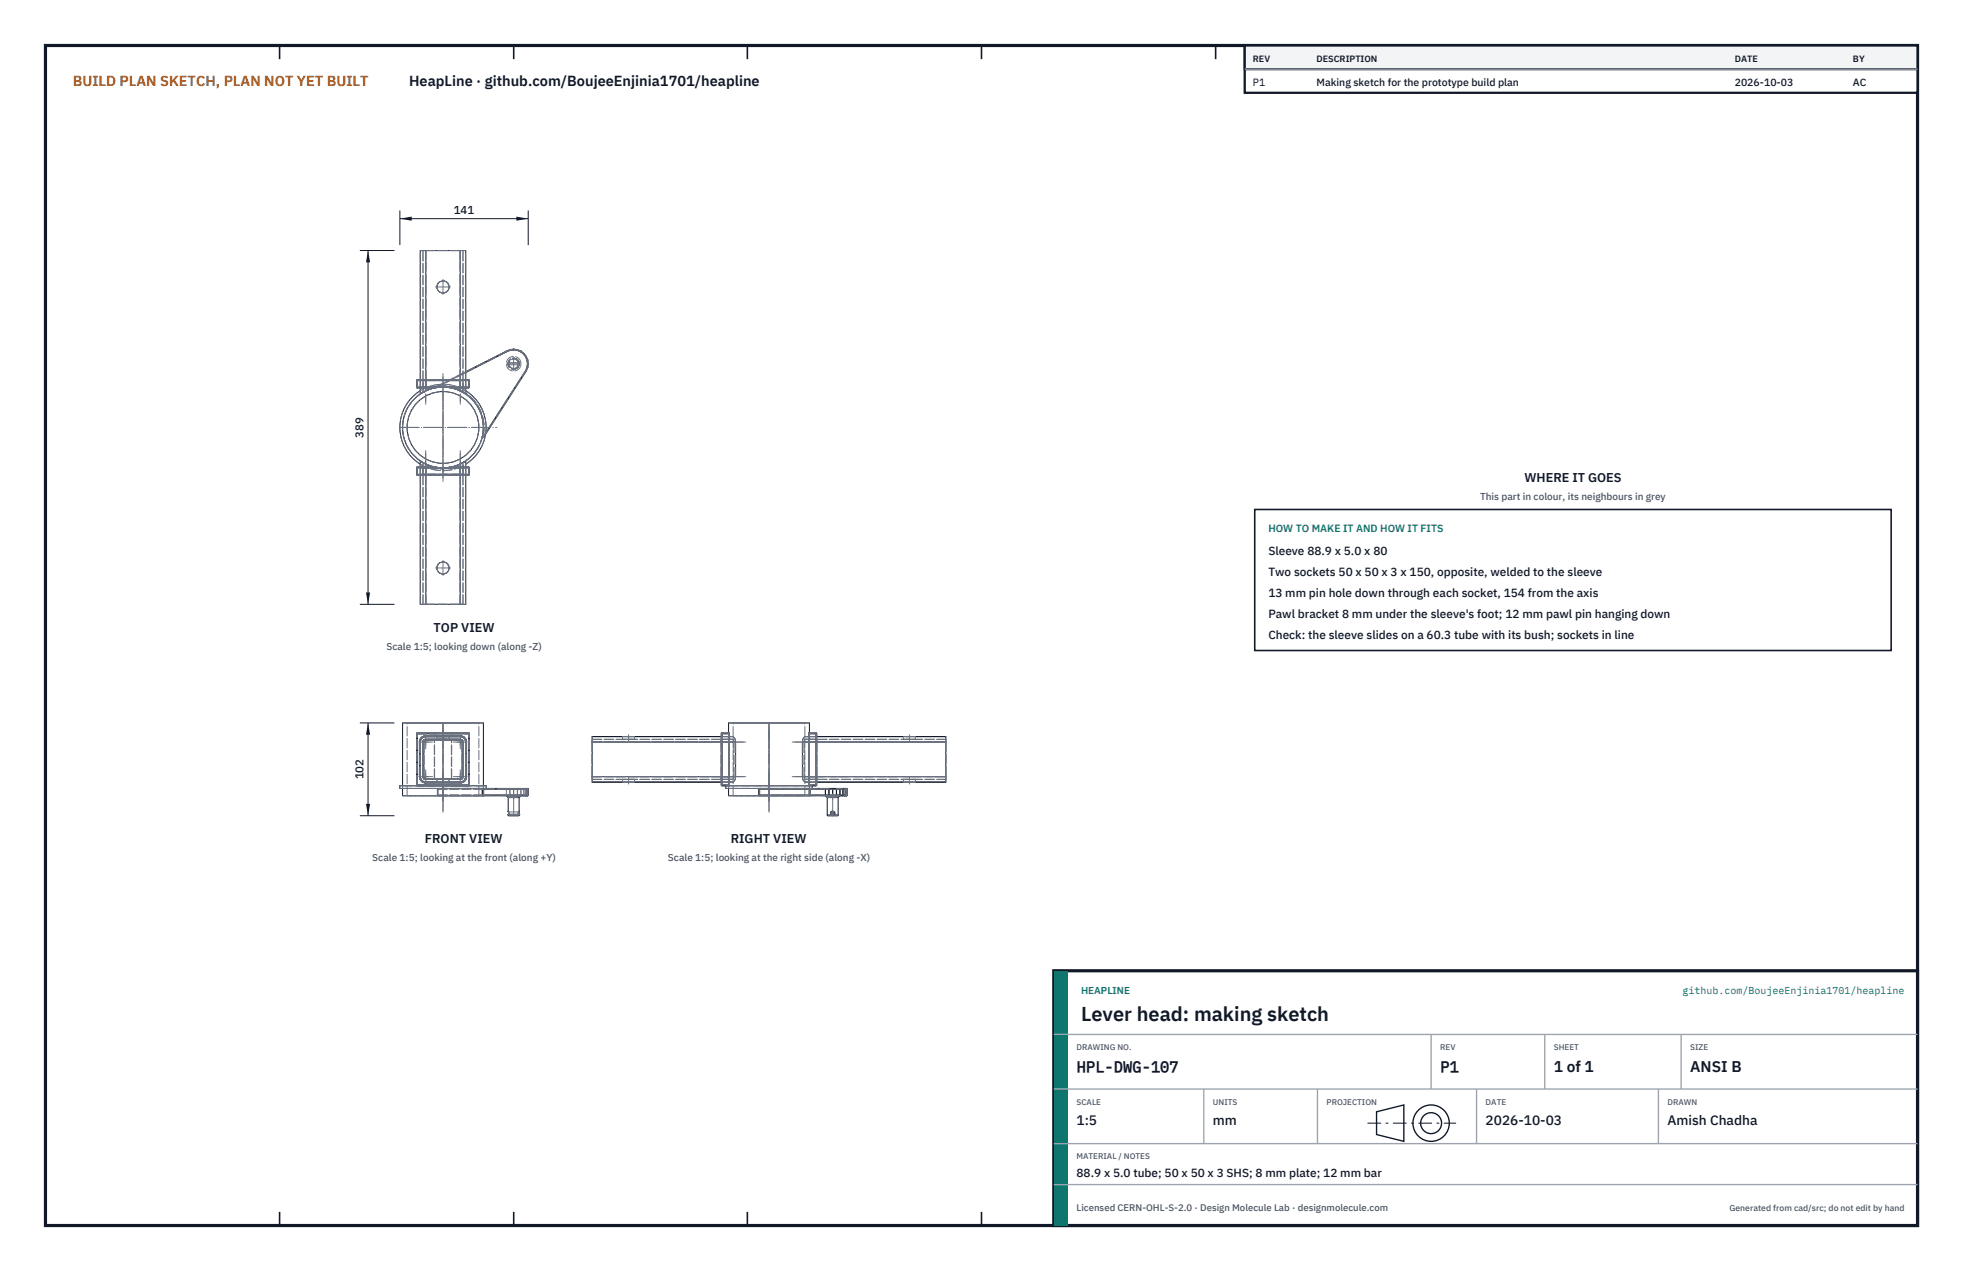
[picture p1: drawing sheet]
<svg xmlns="http://www.w3.org/2000/svg" width="432mm" height="279mm" viewBox="0 0 432 279" stroke-linecap="round" stroke-linejoin="round" font-family="sans-serif">
<path d="M10 10h411.8v259.4h-411.8z" fill="none" stroke="#111827" stroke-width=".7" stroke-linecap="butt"/>
<g fill="none" stroke="#111827" stroke-width=".35">
<path d="M61.5 10v3M113 10v3M164.4 10v3M215.9 10v3M267.4 10v3M318.9 10v3M370.3 10v3M61.5 266.4v3M113 266.4v3M164.4 266.4v3M215.9 266.4v3M267.4 266.4v3"/>
<path d="M318.9 266.4v3M370.3 266.4v3"/>
</g>
<g fill="none" stroke="#111727" stroke-width=".22">
<path d="M93.6 55.1v28.4M101.2 55.1v28.4M111.4 77.2v.1M111.4 77.2l-9 4.5M111.5 77.3l-9.1 4.6M112.1 76.9l.1 .1M112.1 76.9l-.7 .3M112.2 76.9h-.1M112.2 76.9v.1M112.2 77l-.8 .3M113 76.8h.1M113 76.8v.1"/>
<path d="M113 76.8l-.8 .1M113 76.9l-.8 .1M113 76.9l.8 .1M113 76.8l.8 .1M113.8 77l.7 .3M113.8 76.9h.1M113.8 76.9v.1M113.8 76.9l.8 .3M114.5 77.3l.6 .5M114.6 77.2h.1M114.6 77.2l-.1 .1M114.6 77.2l.6 .5"/>
<path d="M115.1 77.8l.5 .6M115.2 77.7h.1M115.2 77.7l-.1 .1M115.3 77.7l-.2 .1M115.3 77.7l.4 .6M115.6 78.4l.3 .8M115.7 78.3l.1 .1M115.7 78.3l-.1 .1M115.8 78.4l.3 .7M115.9 79.2l.1 .8M116 80h.2M116 80l-.1 .7"/>
<path d="M116.1 79.1h.1M116.1 79.1l-.2 .1M116.1 79.1l.1 .8M116.2 79.9v.1M116.2 80l-.1 .8M91.6 85.1l.2 .2M91.6 85.1h.2M91.6 83.7h.2M91.6 83.7v1.4M91.8 83.5l-.2 .2M91.8 85.1v.2M91.8 83.5v.2"/>
<path d="M91.8 83.7v1.4M91.8 85.3h3.8M91.8 83.5h11.3M91.8 85.1h3.8M91.8 83.7h11.3M92.4 85.3v1.3l1.2-.7M92.4 85.9a9.5 9.5 0 0 0 0 16.1M92.4 83.5v-28.4h10v28.4M93.1 86.2h.1M93.3 86.1l-.1 .1M93.4 86.1h-.1M93.4 86.1h.1"/>
<path d="M93.6 86h-.1M93.6 85.9l-.1 .1M93.6 85.3v.6M95.6 85.1l1.8-.2 1.9 .2M95.6 85.1v.2M95.6 85.3h.1M99.3 85.3h.1M99.3 85.1v.2M99.3 85.3h3.8M99.3 85.1h3.8M101.2 85.9l.2 .1M101.2 85.3v.6"/>
<path d="M101.5 86.1h.1M101.7 86.2h.1M102.4 85.3v1.3l-1.2-.7M102.4 85.9a9.5 9.5 0 0 1 0 16.1M103.1 83.5l.1 .2M103.1 83.5v.2M103.1 85.1h.1M103.1 83.7h.1M103.1 85.1v.2M103.1 83.7v1.4M103.2 85.1l-.1 .2M103.2 83.7v1.4"/>
<path d="M115.6 81.5l.1 .1M115.6 81.5h.2M115.6 81.5l-8.7 13.6M115.7 81.6l-8.9 13.9M115.8 81.5l-.1 .1M115.9 80.7l.2 .1M115.9 80.7l-.3 .8M116.1 80.8l-.3 .7M116.1 80.8h.1M91.6 104.3l.2 .2M91.6 104.3h.2M91.6 102.8h.2"/>
<path d="M91.6 102.8v1.5M91.8 102.7l-.2 .1M91.8 104.3v.2M91.8 102.7v.1M91.8 102.8v1.5M91.8 104.5h11.3M91.8 102.7h3.8M91.8 104.3h11.3M91.8 102.8h3.8M92.4 101.3v1.4M92.4 104.5v28.4h10v-28.4M93.5 101.9l.1 .1"/>
<path d="M93.6 102v.7M93.6 104.5v28.4M95.6 102.7h.1M95.6 102.8l1.8 .2 1.9-.2M95.6 102.7v.1M99.3 102.7v.1M99.3 102.7h.1M99.3 102.7h3.8M99.3 102.8h3.8M101.2 102l1.2-.7v1.4M101.2 102v.7M101.2 104.5v28.4"/>
<path d="M101.4 101.9l-.2 .1M101.5 101.9h.1M101.7 101.7v.1M101.8 101.7l-.1 .1M103.1 102.7l.1 .1M103.1 104.3v.2M103.1 104.3h.1M103.1 102.8h.1M103.1 102.7v.1M103.1 102.8v1.5M103.2 104.3l-.1 .2M103.2 102.8v1.5"/>
<path d="M88.6 172.7v-13.8h17.7v13.8M88.6 173.3v1.6h27.4M91.6 172.5l.2 .2v-.2M91.6 172.5h.2M91.6 161.3h.2M91.6 161.3v11.2M91.8 161.1l-.2 .2M91.8 161.1v.2M91.8 161.1h11.3M91.8 161.3v11.2M91.8 172.5h11.3M91.8 161.3h11.3"/>
<path d="M92.3 170.7a1.38 1.38 0 0 0 1.3 1.4M92.3 170.7h.1M92.3 163.1h.1M92.3 163.1v7.6M92.4 170.7a1.2 1.2 0 0 0 1.2 1.2M92.4 163.1v7.6M93 170.7a.6 .6 0 0 0 .6 .6M93 163.1h.2M93 170.7h.2M93 163.1v7.6M93.2 170.7l.1 .3 .3 .1M93.2 163.1v7.6"/>
<path d="M93.6 161.9a1.2 1.2 0 0 0-1.2 1.2M93.6 162.5a.6 .6 0 0 0-.6 .6M93.6 161.7a1.38 1.38 0 0 0-1.3 1.4M93.6 171.9v.2M93.6 161.7v.2M93.6 162.5v.2M93.6 171.1v.2M93.6 162.7l-.3 .1-.1 .3M93.6 161.9h7.6M93.6 171.9h7.6M93.6 162.5h7.6M93.6 171.3h7.6"/>
<path d="M93.6 172.1h7.6M93.6 161.7h7.6M93.6 162.7h7.6M93.6 171.1h7.6M101.2 161.9a1.2 1.2 0 0 1 1.2 1.2M101.2 162.5a.6 .6 0 0 1 .6 .6M101.2 161.7a1.38 1.38 0 0 1 1.4 1.4M101.2 171.9v.2M101.2 161.7v.2M101.2 162.5v.2M101.2 162.7l.3 .1 .2 .3M101.2 171.1v.2"/>
<path d="M101.7 163.1h.1M101.7 170.7h.1M101.7 170.7l-.5 .4M101.7 163.1v7.6M101.8 170.7a.6 .6 0 0 1-.6 .6M101.8 163.1v7.6M102.4 170.7a1.2 1.2 0 0 1-1.2 1.2M102.4 170.7h.2M102.4 163.1h.2M102.4 163.1v7.6M102.6 170.7a1.38 1.38 0 0 1-1.4 1.4M102.6 163.1v7.6"/>
<path d="M103.1 172.5v.2l.1-.2M103.1 161.1l.1 .2M103.1 161.1v.2M103.1 172.5h.1M103.1 161.3h.1M103.1 161.3v11.2M103.2 161.3v11.2M106.1 174.8h.1M106.1 174.8h.3M106.1 173.5h.1M106.1 173.5h.3M106.1 173.5v1.3"/>
<path d="M106.1 174.8l.2 .1 .1-.1M106.1 173.5l.2-.2 .1 .2M106.4 174.8h9.8M106.4 173.5v1.3M106.4 173.5h9.8M106.9 173.3v-.6h-18.9v.6h28M111.4 174.9l.4 .4M111.8 179.2l.1 .1h2.1l.2-.1M111.8 178.3v.1M111.8 178.3v.8M111.8 179.2h2.4M111.8 175.3v3"/>
<path d="M111.8 179.1v.1M111.8 179.1h.1M111.8 178.4v.7M111.8 178.4l.1 .3M111.8 179v.1M111.9 178.7l-.1 .4M114.1 178.8v.2M114.1 178.7h.1M114.1 178.5v.2M114.1 179l.1 .1M114.1 178.5h.1M114.1 179h.1"/>
<path d="M114.2 178.4l-.1 .1M114.2 179v.1M114.2 179.1h.1M114.2 178.4h-.1M114.2 178.4v.7M114.2 178.3v.1M114.2 178.3v.8M114.2 178.3l-.1 .1M114.2 175.1v3.2M114.2 179.1v.1M114.6 174.9l-.4 .4h-2.4M115.6 173.3l.1 .2"/>
<path d="M115.7 174.8l-.1 .1M115.7 174.8h.1M115.7 173.5h.1M115.7 173.5v1.3M115.9 174.9h.1M115.9 173.3l.2 .2M116 173.3l.2 .2M116.1 174.8l-.2 .1M116.1 174.8h.1M116.1 173.5h.1M116.1 173.5v1.3M116.2 174.8l-.2 .1"/>
<path d="M116.2 174.8h.1M116.2 173.5h.1M116.2 173.5v1.3M130.3 163.1h28.4M130.3 170.7h28.4M158.7 172.5l.1 .2M158.7 172.5h.1M158.7 161.3h.1M158.7 161.9h-28.4v10h28.4M158.7 161.3v11.2M158.8 161.1l-.1 .2M158.8 172.5v.2"/>
<path d="M158.8 161.1v.2M158.8 172.7h20.7M158.8 161.1h1.5M158.8 172.5h1.5M158.8 161.3h1.5M158.8 161.3v11.2M159.7 172.7v.6h26.5M160.3 161.1v-2.2h17.7v2.2M160.3 173.3v1.6h25.9M160.3 172.5v.2l.2-.2M160.3 161.1l.2 .2M160.3 161.1v.2"/>
<path d="M160.3 172.5h.2M160.3 161.3h.2M160.3 161.3v11.2M160.5 161.9h.6a1.15 1.15 0 0 1 .7 1.2M160.5 161.3v11.2M160.5 163.1h1.3M160.5 170.7h1.3M161.8 170.7a1.15 1.15 0 0 1-.7 1.2h-.6M161.8 163.1v7.6M166.9 174.8l.2 .1-.1-.1M166.9 174.8h.1M166.9 173.5h.1"/>
<path d="M166.9 173.5l.2-.2-.1 .2M166.9 173.5v1.3M167 174.8h19.4M167 173.5h19.4M167 173.5v1.3M176.5 170.7a1.14 1.14 0 0 0 .7 1.2h.6M176.5 163.1v7.6M176.5 163.1h1.3M176.5 170.7h1.3M177.8 161.9h-.6a1.15 1.15 0 0 0-.7 1.2M177.8 172.5l.2 .2v-.2M177.8 172.5h.2"/>
<path d="M177.8 161.3h.2M177.8 161.3v11.2M178 161.1l-.2 .2M178 161.1v.2M178 161.1h1.5M178 172.5h1.5M178 161.3h1.5M178 161.3v11.2M178.6 172.7v.6M179.5 161.1l.1 .2M179.5 172.5v.2M179.5 161.1v.2"/>
<path d="M179.5 172.5h.1M179.5 161.3h.1M179.5 161.3v11.2M179.6 172.5l-.1 .2M179.6 161.9h28.4v10h-28.4M179.6 161.3v11.2M179.6 163.1h28.4M179.6 170.7h28.4M181.6 174.8v.1v-.1M181.6 174.8h.1M181.6 173.5h.1M181.6 173.5v-.2v.2"/>
<path d="M181.6 173.5v1.3M181.6 174.9l.4 .4M182 179.2l.1 .1h2.1l.2-.1M182 179.2h2.4M182 175.3v3.9M182.3 174.8l.1 .1v-.1M182.3 174.8h.1M182.3 173.5h.1M182.3 173.5l.1-.2v.2M182.3 173.5v1.3M182.4 173.5v1.3M182.7 178.9l.1 .1"/>
<path d="M182.7 178.6v.2M182.9 178.7v.1M183 178.8v.1M183.1 178.5h-.1M183.1 179h.1M183.2 178.5h-.1M183.2 178.3l-.4 .1M183.2 178.5a.24 .24 0 0 0-.3 .2 .24 .24 0 0 0 .3 .3M183.2 178.5a.24 .24 0 0 1 .2 .2 .24 .24 0 0 1-.2 .3M183.2 179h.1M183.2 173.3v1.6zM183.2 178.3a.4 .4 0 0 0-.5 .4 .4 .4 0 0 0 .5 .4"/>
<path d="M183.2 178.3a.4 .4 0 0 1 .4 .4 .4 .4 0 0 1-.4 .4M183.2 179.1h.1M183.2 178.3v.2M183.2 179v.1M183.2 178.5h.1M183.3 178.9l-.1 .1M183.3 178.9h.1M183.4 178.6h.1M183.4 178.9h-.1M183.4 178.8h.1M183.5 178.4v.1M183.5 178.5a.38 .38 0 0 1-.2 .6"/>
<path d="M184 174.8v.1v-.1M184 174.8h.1M184 173.5h.1M184 173.5v-.2v.2M184 173.5v1.3M184.4 175.1v4.1M184.7 174.8v.1l.1-.1M184.7 174.8h.1M184.7 173.5h.1M184.7 173.5v-.2l.1 .2M184.7 173.5v1.3M184.8 174.9l-.4 .4h-2.4"/>
<path d="M184.8 173.5v1.3M185.3 173.3l.1 .2M185.4 174.8h.1M185.4 173.5h.1M185.4 173.5v1.3M185.4 174.8l-.1 .1M185.8 173.3l.1 .2zM185.9 174.8l-.1 .1zM185.9 174.8h.1M185.9 173.5h.1M185.9 173.5v1.3M186.1 174.9h.1"/>
<path d="M186.1 173.3h.1M186.1 173.3l.2 .2M186.2 173.3l.2 .2M186.2 174.8h.1M186.2 173.5h.1M186.2 173.5v1.3M186.3 174.8l-.2 .1M186.4 174.8l-.2 .1M186.4 174.8h.1M186.4 173.5h.1M186.4 173.5v1.3"/>
<circle cx="97.4" cy="63.1" r="1.33"/>
<circle cx="97.4" cy="94" r="7.9"/>
<circle cx="97.4" cy="94" r="8.9"/>
<circle cx="97.4" cy="124.9" r="1.33"/>
</g>
<g fill="none" stroke="#6a7180" stroke-width=".22" stroke-dasharray="2.1 .5">
<path d="M92.4 55.1h1.2M93 55.1h.6M93.6 55.1h7.6M93.6 55.1h-.6M101.2 55.1h1.2M101.2 55.1h.6M101.8 55.1h-.6M111.4 77.2l-15.1 7.6M111.4 77.3v-.1M111.5 77.3l-15.1 7.7M111.8 80l.1-.5M111.8 80h.1"/>
<path d="M111.9 79.5v.9M111.9 79.5h.1M111.9 80l.1-.3M112 79.7l-.1-.2M112 79.7h1.9M112 79.7v.5M112.1 76.9l-.7 .3M112.1 76.9h.1M112.2 77l-.8 .3M112.2 77l-.1-.1M112.2 77v-.1M113 76.8l-.8 .1"/>
<path d="M113 76.9l-.8 .1M113 76.9v-.1M113 76.8h.1M113.8 77l-.8-.1M113.8 77v-.1M113.8 76.9l-.8-.1M113.8 76.9h.1M113.9 79.7l.2-.2M113.9 79.7l.1 .3M114 80l-.1 .2M114 80l-.1-.3M114.1 79.5l.1 .5"/>
<path d="M114.1 79.5h.1M114.2 80l-.1 .4M114.2 80l-.1-.5M114.2 80h-.2M114.5 77.3l-.7-.3M114.5 77.3l.1-.1M114.6 77.2l-.8-.3M114.6 77.2h.1M115.1 77.8l-.6-.5M115.1 77.8l.1-.1M115.1 77.8l.2-.1M115.2 77.7l-.6-.5"/>
<path d="M115.3 77.7h-.1M115.6 78.4l-.5-.6M115.6 78.4l.1-.1M115.6 78.4h.2M115.7 78.3l-.4-.6M115.8 78.4l-.1-.1M115.9 79.2l-.3-.8M115.9 79.2l.2-.1M116 80l-.1-.8M116 80h.2M116 80l.2-.1M116.1 79.1l-.3-.7"/>
<path d="M116.1 79.1h.1M116.2 79.9l-.1-.8M116.2 80v-.1M91.6 85.1v-1.4M91.6 85.1l.2 .2M91.6 83.7l.2-.2M91.8 85.3h3.8M91.8 83.5h11.3M91.8 85.1h-.2M91.8 85.1v-1.4M91.8 83.7h-.2M91.8 85.1v.2"/>
<path d="M91.8 85.1h3.8M91.8 83.7h11.3M91.8 83.7v-.2M92.3 85.3h1.3M92.3 83.5h1.3M92.3 85.3l.1-.2M92.3 83.5l.1 .2M92.4 86.6v-31.5M92.4 85.3v-1.8M92.4 86.6l1.2-.7M92.4 85.1v-1.4M92.4 85.1h1.2"/>
<path d="M92.4 83.7h1.2M93 86.2l.5-.2M93 86.2v-31.1M93 85.1v-1.4M93 83.7l.2-.2M93 85.1l.2 .2M93 85.1h.6M93 83.7h.6M93.1 86.2h-.1M93.2 86.2h-.1M93.2 83.5h.4M93.2 85.3h.4"/>
<path d="M93.3 86.1h.1M93.4 86.1h.1M93.5 86l-.1 .1M93.6 86v-.1M93.6 85.3h2M93.6 85.3h-1.3M93.6 83.5h-1.3M93.6 83.5h7.6M93.6 83.5h-.4M93.6 85.3h-.4M93.6 85.9v-30.8M93.6 85.3v-1.8"/>
<path d="M93.6 85.3v-.2M93.6 85.1h2M93.6 85.1h-1.2M93.6 83.5v.2M93.6 83.7h-1.2M93.6 83.7h7.6M93.6 85.1v-1.4M93.6 83.7v-.2M93.6 85.1v.2M93.6 85.1h-.6M93.6 83.7h-.6M95.6 85.3h-2"/>
<path d="M95.6 85.3h.1M95.6 85.1v.2M95.6 85.1h-2M96.3 84.8l-.1 .2 .2 .1M96.4 85l-.1-.2M96.4 85v.1M99.3 85.3l-1.9-.2-1.8 .2M99.3 85.3h.1M99.3 85.3h3.8M99.3 85.3h1.9M99.3 85.1l-1.9-.2-1.8 .2M99.3 85.1h3.8"/>
<path d="M99.3 85.1v.2M99.3 85.1h1.9M101.2 85.9a8.9 8.9 0 0 0-7.6 0M101.2 85.9l1.2 .7M101.2 83.5h-7.6M101.2 83.5h1.4M101.2 85.3h1.4M101.2 85.3h-1.9M101.2 85.3h.5M101.2 83.5h.5M101.2 85.9v-30.8M101.2 85.3v-1.8"/>
<path d="M101.2 83.5v.2M101.2 83.7h-7.6M101.2 83.7h1.2M101.2 85.1v-1.4M101.2 85.1h-1.9M101.2 85.1h1.2M101.2 85.1v.2M101.2 85.3v-.2M101.2 85.1h.6M101.2 83.7h.6M101.2 83.7v-.2M101.4 86l.1 .1"/>
<path d="M101.5 86.1l.2 .1M101.7 85.3h-.5M101.7 85.3l.1-.2M101.7 83.5h-.5M101.7 86.2h.1M101.8 86.2l-.6-.3M101.8 86.2v-31.1M101.8 85.1v-1.4M101.8 83.7l-.1-.2M101.8 85.1h-.6M101.8 83.7h-.6M102.4 86.6v-31.5"/>
<path d="M102.4 85.3v-1.8M102.4 85.1v-1.4M102.4 85.1l.2 .2M102.4 81.7l-6.1 3.1M102.4 85.9a9.5 9.5 0 0 0-10 0M102.4 83.7h-1.2M102.4 85.1h-1.2M102.4 81.9l-6 3.1M102.6 83.5h-1.4M102.6 83.5l-.2 .2M102.6 85.3h-1.4M103.1 85.3l.1-.2"/>
<path d="M103.1 85.1v-1.4M103.1 83.5v.2M103.1 85.1h.1M103.1 85.3v-.2M103.2 85.1v-1.4M103.2 83.7l-.1-.2M103.2 83.7h-.1M106.1 96a8.9 8.9 0 0 0-9.7-10.9M106.1 96l.1 .2 .2-.1M106.3 96a9 9 0 0 0-9.9-11M106.3 96l9.3-14.5M106.3 96h-.2"/>
<path d="M106.3 96l.1 .1M106.3 96l.6-.9M106.4 96.1l9.3-14.5M106.4 96.1l.4-.6M111.9 80.4l-.1-.4M111.9 80.4h.1M112 80.2l-.1 .2M112 80.2h1.9M112 80.2l-.1-.2M113.9 80.2l.2 .2M113.9 80.2l.1-.2M114.1 80.4l.1-.4"/>
<path d="M114.1 80.4h.1M115.6 81.5l.3-.8M115.6 81.5l.1 .1M115.6 81.5h.2M115.7 81.6l.1-.1M115.8 81.5l.3-.7M115.9 80.7l.1-.7M115.9 80.7l.2 .1M116.1 80.8h.1M116.1 80.8l.1-.8M91.6 104.3v-1.5M91.6 104.3l.2 .2"/>
<path d="M91.6 102.8l.2-.1M91.8 104.5h11.3M91.8 102.7h3.8M91.8 104.3h-.2M91.8 104.3v-1.5M91.8 102.8h-.2M91.8 104.3v.2M91.8 104.3h11.3M91.8 102.8h3.8M91.8 102.8v-.1M92.3 104.5h1.3M92.3 102.7h1.3"/>
<path d="M92.3 104.5l.1-.2M92.3 102.7l.1 .1M92.4 104.5v-1.8M92.4 101.3l1.2 .7M92.4 104.3v-1.5M92.4 102a9.5 9.5 0 0 0 10 0M92.4 104.3h1.2M92.4 102.8h1.2M93 101.7l.5 .2M93 104.3v-1.5M93 104.3l.2 .2M93 102.8l.2-.1"/>
<path d="M93 104.3h.6M93 102.8h.6M93.2 104.5h.4M93.2 102.7h.4M93.6 102h.1M93.6 102l-1.2-.7M93.6 102a8.9 8.9 0 0 0 7.6 0M93.6 102l-.6-.3M93.6 104.5h-1.3M93.6 104.5h7.6M93.6 102.7h2M93.6 102.7h-1.3"/>
<path d="M93.6 104.5h-.4M93.6 102.7h-.4M93.6 104.5v-1.8M93.6 104.5v-.2M93.6 104.3h-1.2M93.6 104.3h7.6M93.6 102.7v.1M93.6 102.8h2M93.6 102.8h-1.2M93.6 104.3v-1.5M93.6 104.3v.2M93.6 102.8v-.1"/>
<path d="M93.6 104.3h-.6M93.6 102.8h-.6M95.6 102.7h-2M95.6 102.7h.1M95.6 102.8l1.8 .2 1.9-.2M95.6 102.8v-.1M95.6 102.8h-2M95.6 102.7l1.8 .2 1.9-.2M99.3 102.7h.1M99.3 102.7h3.8M99.3 102.7h1.9M99.3 102.8h3.8"/>
<path d="M99.3 102.8v-.1M99.3 102.8h1.9M101.2 102l1.2-.7M101.2 104.5h-7.6M101.2 104.5h1.4M101.2 102.7h-1.9M101.2 102.7h1.4M101.2 102.7h.5M101.2 104.5h.5M101.2 104.5v-1.8M101.2 104.5v-.2M101.2 104.3h-7.6"/>
<path d="M101.2 104.3h1.2M101.2 104.3v-1.5M101.2 102.8h-1.9M101.2 102.8h1.2M101.2 102.8v-.1M101.2 102.7v.1M101.2 102.8h.6M101.2 104.3h.6M101.2 104.3v.2M101.4 101.9h.1M101.5 101.9l.2-.1M101.7 102.7h-.5"/>
<path d="M101.7 102.7l.1 .1M101.7 104.5h-.5M101.7 101.8l-.3 .1M101.7 101.7h.1M101.8 101.7h.1M101.8 104.3v-1.5M101.8 104.3l-.1 .2M101.8 102.8h-.6M101.8 104.3h-.6M102.4 104.5v-1.8M102.4 104.3v-1.5M102.4 102.8l.2-.1"/>
<path d="M102.4 104.3h-1.2M102.4 102.8h-1.2M102.6 104.5h-1.4M102.6 104.5l-.2-.2M102.6 102.7h-1.4M103.1 104.3v-1.5M103.1 104.5v-.2M103.1 102.8v-.1M103.2 104.3v-1.5M103.2 104.3l-.1 .2M103.2 102.8l-.1-.1M103.2 104.3h-.1"/>
<path d="M103.2 102.8h-.1M92.4 132.9v-31.6M92.4 132.9h1.2M93 132.9h.6M93 132.9v-31.2M93.6 132.9h7.6M93.6 132.9h-.6M93.6 132.9v-30.9M101.2 132.9h1.2M101.2 132.9h.6M101.2 132.9v-30.9M101.8 132.9h-.6"/>
<path d="M101.8 132.9v-31.2M102.4 132.9v-31.6M89.6 158.9h15.7M105.3 158.9h-15.7M106.3 158.9h-17.7M161.3 158.9h7.9M169.2 158.9h7.8M177 158.9h-15.7M178 158.9h-17.7M88.6 173.3h17.7M88.6 172.7h17.7M88.6 173.3v-.6"/>
<path d="M89.6 174.9h15.7M89.6 174.9v-16M91.6 172.5v-11.2M91.6 161.3l.2-.2M91.6 172.5h.2M91.6 161.3h.2M91.8 172.7l-.2-.2M91.8 161.1h3.8M91.8 161.1l-.2 .2M91.8 172.7h3.8M91.8 172.7h11.3M91.8 161.1h11.3"/>
<path d="M91.8 161.3h-.2M91.8 172.5v-11.2M91.8 172.7v-.2M91.8 161.3v-.2M91.8 172.5h3.8M91.8 161.3h3.8M91.8 161.1v.2M91.8 172.5h11.3M91.8 161.3h11.3M92.3 170.7v-7.6M92.3 170.7h.1M92.3 163.1h.1"/>
<path d="M92.3 163.1a1.38 1.38 0 0 1 1.3-1.4M92.4 170.7v-7.6M92.4 170.7a1.2 1.2 0 0 0 1.2 1.2M92.4 163.1a1.2 1.2 0 0 1 1.2-1.2M92.4 163.1v7.6M93 170.7v-7.6M93 170.7l.2 .5 .4 .1M93 170.7a.6 .6 0 0 0 .6 .6M93 163.1v7.6M93 163.1a.6 .6 0 0 1 .6-.6M93 163.1h.2M93 170.7h.2"/>
<path d="M93.2 163.1l.1-.3 .3-.1M93.2 170.7v-7.6M93.6 161.9a1.2 1.2 0 0 0-1.2 1.2M93.6 161.9h7.6M93.6 171.9h7.6M93.6 162.5l-.4 .2-.2 .4M93.6 171.3h7.6M93.6 162.5h7.6M93.6 171.9a1.2 1.2 0 0 1-1.2-1.2M93.6 161.9h2M93.6 162.5h2M93.6 162.5a.6 .6 0 0 0-.6 .6"/>
<path d="M93.6 171.3a.6 .6 0 0 1-.6-.6M93.6 161.7h2M93.6 172.1v-.2M93.6 161.7v.2M93.6 162.5v.2M93.6 162.7h2M93.6 171.3v-.2M93.6 171.1l-.3-.1-.1-.3M93.6 172.1a1.38 1.38 0 0 1-1.3-1.4M93.6 161.7h7.6M93.6 162.7h7.6M95.6 172.7h3.7"/>
<path d="M95.6 161.1h3.7M95.6 171.9h-2M95.6 171.9h3.7M95.6 161.9h3.7M95.6 162.5h3.7M95.6 171.3h3.7M95.6 171.3h-2M95.6 172.5v-.4M95.6 161.7v-.4M95.6 172.1h-2M95.6 172.7v-.2M95.6 161.1v.2"/>
<path d="M95.6 172.1h.1M95.6 161.3h.1M95.6 171.9v.2M95.6 161.9v-.2M95.6 162.5v.2M95.6 171.3v-.2M95.6 162.7h.1M95.6 171.1v-8.4M95.6 171.1h-2M95.6 171.1h.1M95.6 172.5h3.7M95.6 161.3h3.7"/>
<path d="M95.6 172.5h.1M95.6 161.7h.1M95.6 172.1h3.7M95.6 161.7h3.7M95.6 171.1h3.7M95.6 162.7h3.7M96.1 161.9h2.7M96.1 171.9h2.7M96.1 162.5h2.7M96.1 171.3h2.7M96.1 161.9h5.1M96.1 162.5v-.6"/>
<path d="M96.1 171.9v-.6M96.2 174.8l.2 .1M96.2 174.8v-1.3M96.2 174.8h.2M96.2 173.5h.2M96.3 174.8v-1.3M96.3 174.8h-.1M96.3 173.5h-.1M96.4 173.3l-.2 .2M96.4 174.9l-.1-.1M96.4 174.9v-.1M96.4 173.3l-.1 .2"/>
<path d="M96.4 173.3v.2M96.4 174.8v-1.3M98.8 161.9h-2.7M98.8 171.9h-2.7M98.8 162.5h-2.7M98.8 171.3h-2.7M98.8 162.5v-.6M98.8 171.9v-.6M99.3 172.5v-.4M99.3 172.5h.1M99.3 161.7v-.4M99.3 161.3h.1"/>
<path d="M99.3 171.1h.1M99.3 162.7h.1M99.3 171.1v-8.4M99.3 172.5h-3.7M99.3 161.3h-3.7M99.3 172.1h-3.7M99.3 161.7h-3.7M99.3 172.1h.1M99.3 171.1h-3.7M99.3 162.7h-3.7M99.3 161.1h3.8M99.3 171.9h1.9"/>
<path d="M99.3 162.5h1.9M99.3 172.7h-3.7M99.3 172.7h3.8M99.3 161.1h-3.7M99.3 171.9h-3.7M99.3 161.9h1.9M99.3 161.9h-3.7M99.3 162.5h-3.7M99.3 171.3h-3.7M99.3 172.7v-.2M99.3 172.5h3.8M99.3 161.1v.2"/>
<path d="M99.3 161.3h3.8M99.3 172.1h1.9M99.3 171.9v.2M99.3 161.9v-.2M99.3 161.7h.1M99.3 162.7h1.9M99.3 162.5v.2M99.3 171.3v-.2M99.3 161.7h1.9M101.2 171.9a1.2 1.2 0 0 0 1.2-1.2M101.2 171.3l.5-.1 .1-.5M101.2 171.9h-5.1"/>
<path d="M101.2 161.9a1.2 1.2 0 0 1 1.2 1.2M101.2 161.9h-1.9M101.2 171.3h-1.9M101.2 171.3h-7.6M101.2 171.9h-7.6M101.2 161.9h-7.6M101.2 162.5h-7.6M101.2 171.3a.6 .6 0 0 0 .6-.6M101.2 171.9h-1.9M101.2 162.5a.6 .6 0 0 1 .6 .6M101.2 161.7h-1.9M101.2 171.9v.2"/>
<path d="M101.2 161.9v-.2M101.2 162.7l.3 .1 .2 .3M101.2 171.1h-1.9M101.2 162.7v-.2M101.2 171.1v.2M101.2 172.1h-7.6M101.2 161.7a1.38 1.38 0 0 1 1.4 1.4M101.2 172.1v-.2M101.2 161.7v.2M101.2 172.1h-1.9M101.2 162.5v.2M101.2 171.3v-.2"/>
<path d="M101.2 171.1h-7.6M101.7 163.1v7.6M101.7 170.7l-.5 .4M101.7 163.1h.1M101.7 170.7h.1M101.8 170.7v-7.6M101.8 163.1l-.1-.4-.5-.2M101.8 163.1v7.6M101.8 170.7a.6 .6 0 0 1-.6 .6M101.8 163.1a.6 .6 0 0 0-.6-.6M101.8 163.1h-.1M101.8 170.7h-.1"/>
<path d="M102.4 163.1l-.2-.7-.4-.4-.6-.1M102.4 170.7v-7.6M102.4 170.7a1.2 1.2 0 0 1-1.2 1.2M102.4 163.1a1.2 1.2 0 0 0-1.2-1.2M102.4 163.1v7.6M102.4 170.7h.2M102.4 163.1h.2M102.6 170.7v-7.6M102.6 170.7a1.38 1.38 0 0 1-1.4 1.4M102.6 163.1v7.6M102.6 170.7h-.2M102.6 163.1h-.2"/>
<path d="M103.1 172.7l.1-.2M103.1 161.1l.1 .2M103.1 172.7v-.2M103.1 161.1v.2M103.1 172.5v-11.2M103.1 172.5v.2M103.1 161.3v-.2M103.1 172.5h.1M103.1 161.3h.1M103.2 172.5v-11.2M103.2 161.3l-.1-.2M103.2 172.5l-.1 .2"/>
<path d="M103.2 172.5h-.1M103.2 161.3h-.1M105.3 174.9h-15.7M105.3 174.9v-16M106.1 174.8h.2M106.1 173.5h.2M106.3 174.9h.1M106.3 173.3h.2M106.3 174.9v-2.2M106.3 174.9h-17.7M106.3 173.3h-17.7M106.3 173.3v-.6"/>
<path d="M106.3 172.7h-17.7M106.3 174.8l.2 .1M106.3 174.8v-1.3M106.3 173.5l.2-.2M106.3 174.8h-9.9M106.3 173.5h-9.9M106.5 174.9h-10.1M106.5 173.3h-10.1M106.9 172.7h-18.9M106.9 173.3h-18.9M111.4 174.8v-1.3M111.4 174.9h3.2"/>
<path d="M111.4 174.8h-15.1M111.4 173.5h-15.1M111.4 173.5v-.2M111.4 174.9v-.1M111.5 174.9h-15.1M111.5 173.3h-15.1M111.8 175.3h2.4M111.8 174.9h2.4M111.8 175.3v-.2M111.8 175.1l.1-.2M111.8 174.9v.4M111.8 175.1h2.4"/>
<path d="M111.8 179.1v-.7M111.8 179h.1M111.9 178.7h.1M111.9 174.9h2.1M111.9 179h2.1M111.9 178.5l-.1-.1M111.9 178.5h2.1M111.9 179v-.5M111.9 178.5v.5M112.1 174.8h-.7M112.1 174.8h.1M112.1 173.5h-.7"/>
<path d="M112.1 174.8v-1.3M112.1 173.5h.1M112.2 174.8v-1.3M112.2 174.9h-.8M112.2 173.3h-.8M112.2 174.9l-.1-.1M112.2 174.9v-.1M112.2 173.3l-.1 .2M112.2 173.3v.2M113 174.8h-.8M113 174.8v-1.3M113 173.5h-.8"/>
<path d="M113 174.9h-.8M113 173.3h-.8M113 174.9v-.1M113 173.3v.2M113 174.8h.1M113 173.5h.1M113.8 174.9h-.8M113.8 173.3h-.8M113.8 174.9v-.1M113.8 173.3v.2M113.8 174.8h-.8M113.8 174.8v-1.3"/>
<path d="M113.8 173.5h-.8M113.8 174.8h.1M113.8 173.5h.1M114 174.9h-2.1M114 179.3h-2.1M114 178.5v.5M114 179v-.5M114.1 178.8v-.1M114.1 178.7h.1M114.1 178.9v-.1M114.1 178.5h.1M114.1 179h.1"/>
<path d="M114.1 178.4l-.1 .1M114.1 179h-.1M114.2 178.4h.1M114.2 179h.1M114.2 179.1h.1M114.2 175.1l-.2-.2M114.2 174.9v.4M114.2 174.9h-2.4M114.2 175.1h-2.4M114.2 179.2h-2.4M114.2 179.1l-.1-.7M114.5 174.9h-.7"/>
<path d="M114.5 173.3h-.7M114.5 174.9l.1-.1M114.5 173.3l.1 .2M114.6 174.8h-.8M114.6 174.8v-1.3M114.6 173.5h-.8M114.6 174.9h-.1M114.6 174.8h.1M114.6 173.5h.1M115.1 173.3h-.6M115.1 174.9l.1-.1M115.1 174.9l.2-.1"/>
<path d="M115.1 173.3l.1 .2M115.1 173.3l.2 .2M115.2 174.8h-.6M115.2 174.8v-1.3M115.2 173.5h-.6M115.3 174.8h-.1M115.3 174.8v-1.3M115.3 173.5h-.1M115.6 173.3h-.5M115.6 174.9l.1-.1M115.6 174.9l.2-.1M115.6 173.3l.1 .2"/>
<path d="M115.6 173.3l.2 .2M115.7 174.8h-.4M115.7 174.8v-1.3M115.7 173.5h-.4M115.8 174.8h-.1M115.8 174.8v-1.3M115.8 173.5h-.1M115.9 173.3h-.3M115.9 174.9l.2-.1M115.9 173.3l.2 .2M116 174.9h-.1M116 173.3h-.1"/>
<path d="M116 174.9l.2-.1M116 173.3l.2 .2M116.1 174.8h-.3M116.1 174.8v-1.3M116.1 173.5h-.3M116.1 174.8h.1M116.1 173.5h.1M116.2 174.8h-.1M116.2 174.8v-1.3M116.2 173.5h-.1M130.3 163.1v7.6M130.3 161.9v1.2"/>
<path d="M130.3 170.7v1.2M130.3 162.5v.6M130.3 163.1v-.6M130.3 171.3v-.6M130.3 170.7v.6M130.3 162.5h30.8M130.3 171.3h30.8M130.3 170.7h31.5M130.3 163.1h31.5M130.3 163.1h31.1M130.3 170.7h31.1M136.9 171.9h2.7"/>
<path d="M136.9 161.9h2.7M136.9 161.9h1.4M136.9 171.9h1.4M136.9 162.5h1.4M136.9 171.3h1.4M136.9 162.5v-.6M136.9 171.9v-.6M138.3 161.9h1.3M138.3 171.9h1.3M138.3 162.5h1.3M138.3 171.3h1.3M139.6 161.9h-2.7"/>
<path d="M139.6 171.9h-2.7M139.6 162.5h-2.7M139.6 171.3h-2.7M139.6 162.5v-.6M139.6 171.9v-.6M158.7 171.9h2.4M158.7 161.9h2.4M158.7 161.9h1.8M158.7 171.9h1.8M158.7 172.5v-11.2M158.7 170.7v-7.6M158.7 172.1v-1.4"/>
<path d="M158.7 163.1v-1.4M158.7 170.7v1.4M158.7 161.7v1.4M158.7 163.1v7.6M158.7 172.1l.1-.2M158.7 161.7l.1 .2M158.7 162.7v.4M158.7 170.7v.4M158.7 163.1v-.4M158.7 171.1v-.4M158.7 163.1h1.8M158.7 170.7h1.8"/>
<path d="M158.7 170.7h.1M158.7 163.1h.1M158.8 161.1h1.5M158.8 172.7l-.1-.2M158.8 161.1l-.1 .2M158.8 171.9h1.5M158.8 161.9h1.5M158.8 162.5h1.5M158.8 171.3h1.5M158.8 162.5l-.1 .2M158.8 171.3l-.1-.2M158.8 172.5v-11.2"/>
<path d="M158.8 172.5h1.5M158.8 161.3h1.5M158.8 172.5h-.1M158.8 161.3h-.1M158.8 172.7v-.2M158.8 161.1v.2M158.8 170.7v-7.6M158.8 171.9v-1.2M158.8 163.1v-1.2M158.8 170.7v1.2M158.8 161.9v1.2M158.8 163.1v7.6"/>
<path d="M158.8 170.7h1.5M158.8 163.1h1.5M158.8 162.5v.6M158.8 170.7v.6M158.8 163.1v-.6M158.8 163.1h-.1M158.8 171.3v-.6M158.8 170.7h-.1M159.7 172.7h.6M160.1 172.7h.2M160.1 161.1h.2M160.1 171.9h.2"/>
<path d="M160.1 161.9h.2M160.1 162.5h.2M160.1 171.3h.2M160.3 161.9h.8M160.3 171.9h.8M160.3 171.3h.8M160.3 162.5h.8M160.3 173.3h8.9M160.3 172.7h8.9M160.3 173.3v-12.2M160.3 171.9v-.6M160.3 162.5v-.6"/>
<path d="M160.3 172.5l-.2 .2M160.3 161.3l-.2-.2M160.3 172.5v-.4M160.3 161.7v-.4M160.3 172.1l-.2-.2M160.3 161.7l-.2 .2M160.3 171.1v-8.4M160.3 162.7l-.2-.2M160.3 171.1l-.2 .2M160.3 173.3v-.6M160.3 172.5h.2M160.3 161.3h.2"/>
<path d="M160.3 172.1h.2M160.3 161.7h.2M160.3 171.1h.2M160.3 162.7h.2M160.3 172.7h-.2M160.3 172.7l.2-.2M160.3 161.1h-.2M160.3 171.9h-.2M160.3 161.9h-.2M160.3 161.1l.2 .2M160.3 171.9l.2 .2M160.3 161.9l.2-.2"/>
<path d="M160.3 162.5l.2 .2M160.3 162.5h-.2M160.3 171.3l.2-.2M160.3 171.3h-.2M160.3 172.5v-11.2M160.3 172.7v-.2M160.3 161.3v-.2M160.3 171.9v-1.2M160.3 163.1v-1.2M160.3 170.7v-7.6M160.3 170.7h.2M160.3 163.1h.2"/>
<path d="M160.3 162.5v.6M160.3 163.1v7.6M160.3 170.7v.6M160.3 163.1v-.6M160.3 171.3v-.6M160.5 172.5h-.2M160.5 161.3h-.2M160.5 172.5h.1M160.5 172.5v-.4M160.5 161.7h.1M160.5 161.7v-.4M160.5 172.1h-.2"/>
<path d="M160.5 161.7h-.2M160.5 161.3h.1M160.5 171.1h.1M160.5 162.7h.1M160.5 171.1v-8.4M160.5 171.1h-.2M160.5 162.7h-.2M160.5 172.5v-11.2M160.5 161.3l-.2-.2M160.5 172.1v-1.4M160.5 163.1v-1.4M160.5 170.7v-7.6"/>
<path d="M160.5 172.1l-.2-.2M160.5 161.7l-.2 .2M160.5 162.7v.4M160.5 163.1v7.6M160.5 170.7v.4M160.5 162.7l-.2-.2M160.5 171.1l-.2 .2M160.5 163.1v-.4M160.5 171.1v-.4M160.5 172.1h.1M160.5 170.7h-.2M160.5 163.1h-.2"/>
<path d="M161.1 161.9l.5 .4 .2 .8M161.1 161.9h-.8M161.1 171.9h-.8M161.1 162.5l.3 .6M161.1 171.3h-.8M161.1 171.3l.3-.6M161.1 162.5h-.8M161.3 174.9h7.9M161.3 174.9v-16M161.4 170.7v-7.6M161.4 170.7l-.3 .6M161.4 163.1l-.3-.6"/>
<path d="M161.8 170.7v-7.6M161.8 170.7a1.17 1.17 0 0 1-.7 1.2M167.1 174.9h2.1M167.1 174.9h11.1M167.1 173.3h11.1M167.1 174.9v-.1M167.1 173.3v.2M167.1 174.8h10.9M167.1 174.8h-.2M167.1 174.8v-1.3M167.1 173.5h10.9M167.1 173.5h-.2"/>
<path d="M169.2 174.9h8.8M169.2 174.9h7.8M169.2 173.3h9.4M169.2 173.3h8.8M169.2 172.7h8.8M176.5 170.7v-7.6M176.5 170.7a1.17 1.17 0 0 0 .7 1.2M176.5 170.7h31.5M176.5 163.1h31.5M176.9 163.1l.3-.6M176.9 170.7v-7.6M176.9 170.7l.3 .6"/>
<path d="M176.9 163.1h31.1M176.9 170.7h31.1M177 174.9h-15.7M177 174.9v-16M177.2 171.9h.8M177.2 161.9h.8M177.2 161.9l-.5 .4-.2 .8M177.2 162.5h.8M177.2 171.3l-.3-.6M177.2 171.3h.8M177.2 162.5l-.3 .6M177.2 171.9h2.4"/>
<path d="M177.2 161.9h2.4M177.2 162.5h30.8M177.2 171.3h30.8M177.8 171.9h1.8M177.8 161.9h1.8M177.8 172.5v-11.2M177.8 172.5v-.4M177.8 161.7v-.4M177.8 172.1v-1.4M177.8 163.1v-1.4M177.8 170.7v-7.6M177.8 172.1l.2-.2"/>
<path d="M177.8 161.7l.2 .2M177.8 161.7v1.4M177.8 163.1v7.6M177.8 170.7v1.4M177.8 171.1v-8.4M177.8 162.7v.4M177.8 170.7v.4M177.8 162.7l.2-.2M177.8 171.1l.2 .2M177.8 163.1v-.4M177.8 171.1v-.4M177.8 170.7h1.8"/>
<path d="M177.8 163.1h1.8M177.8 172.1h.1M177.8 161.3h.1M177.8 170.7h.2M177.8 163.1h.2M177.8 172.5h.1M177.8 161.7h.1M177.8 171.1h.1M177.8 162.7h.1M177.8 172.5h.2M177.8 161.3h.2M177.8 172.1h.2"/>
<path d="M177.8 161.7h.2M177.8 171.1h.2M177.8 162.7h.2M178 174.8l.1 .1M178 174.8v-1.3M178 174.8h.1M178 173.5h.1M178 172.7h.6M178 161.1h1.5M178 172.7l-.2-.2M178 161.1l-.2 .2M178 172.7h.2"/>
<path d="M178 161.1h.2M178 171.9l-.2 .2M178 161.9l-.2-.2M178 171.9h1.5M178 171.9h.2M178 161.9h1.5M178 161.9h.2M178 162.5l-.2 .2M178 162.5h1.5M178 162.5h.2M178 171.3l-.2-.2M178 171.3h1.5"/>
<path d="M178 171.3h.2M178 172.5v-11.2M178 172.5h1.5M178 161.3h1.5M178 172.5h-.2M178 161.3h-.2M178 172.7v-.2M178 161.1v.2M178 171.9v-1.2M178 163.1v-1.2M178 170.7v-7.6M178 170.7h1.5"/>
<path d="M178 163.1h1.5M178 170.7v1.2M178 161.9v1.2M178 163.1v7.6M178 163.1h-.2M178 170.7h-.2M178 162.5v.6M178 170.7v.6M178 163.1v-.6M178 171.3v-.6M178 174.9h-17.7M178 171.9h-.8"/>
<path d="M178 161.9h-.8M178 162.5h-.8M178 171.3h-.8M178 173.3h-17.7M178 172.7h-17.7M178 174.9v-13.8M178 171.9v-.6M178 162.5v-.6M178 172.5l.2 .2M178 161.3l.2-.2M178 172.5v-.4M178 161.7v-.4"/>
<path d="M178 172.1l.2-.2M178 161.7l.2 .2M178 171.1v-8.4M178 162.7l.2-.2M178 171.1l.2 .2M178 174.8l.2 .1M178 173.5l.2-.2M178 173.3v-.6M178 172.1h-.2M178 161.7h-.2M178 171.1h-.2M178 162.7h-.2"/>
<path d="M178.1 173.3l-.1 .2M178.1 174.9l.2-.1M178.1 174.9l-.1-.1M178.1 173.3l.2 .2M178.2 174.9h-.1M178.2 173.3h-.1M178.2 172.7h-.2M178.2 161.1h-.2M178.2 171.9h-.2M178.2 161.9h-.2M178.2 162.5h-.2M178.2 171.3h-.2"/>
<path d="M178.3 174.8v-1.3M178.3 174.8h-.3M178.3 173.5h-.3M178.6 172.7h-18.9M178.6 173.3h-18.9M179.5 172.7l.1-.2M179.5 162.5l.1 .2M179.5 171.3l.1-.2M179.5 172.5v-11.2M179.5 172.7v-.2M179.5 161.3v-.2M179.5 172.5h.1"/>
<path d="M179.5 170.7v-7.6M179.5 171.9v-1.2M179.5 163.1v-1.2M179.5 170.7v1.2M179.5 161.9v1.2M179.5 163.1v7.6M179.5 162.5v.6M179.5 170.7v.6M179.5 163.1v-.6M179.5 163.1h.1M179.5 171.3v-.6M179.5 170.7h.1"/>
<path d="M179.6 172.5v-11.2M179.6 161.3l-.1-.2M179.6 170.7v-7.6M179.6 172.1v-1.4M179.6 163.1v-1.4M179.6 170.7v1.4M179.6 161.7v1.4M179.6 163.1v7.6M179.6 172.1l-.1-.2M179.6 161.7l-.1 .2M179.6 162.7v.4M179.6 170.7v.4"/>
<path d="M179.6 163.1v-.4M179.6 171.1v-.4M179.6 161.3h-.1M179.6 170.7h-.1M179.6 163.1h-.1M181.6 174.9h3.2M182 175.3h2.4M182 174.9h2.4M182 175.3v-.2M182 175.1l.1-.2M182 174.9v.4M182 175.1h1.2"/>
<path d="M182.1 174.9h1.1M182.4 173.3h-4.3M182.7 178.8v.1M182.8 179h.1M182.8 178.4l-.1 .2M182.8 179l.4 .1M182.9 178.8h.1M183 178.9l.1 .1M183 178.5l-.1 .2M183.1 178.5h.1M183.1 179h.1M183.2 174.9h1"/>
<path d="M183.2 179h.1M183.2 174.9h-1.2M183.2 175.1h1.2M183.2 179.1h.1M183.2 179.1v-.1M183.2 178.5h.1M183.3 178.9h.1M183.3 178.5h-.1M183.3 178.6v-.1M183.3 178.6h.1M183.4 178.6h-.1M183.4 178.9v-.1"/>
<path d="M183.4 178.8h.1M183.4 178.8v-.1M183.4 178.7v-.1M183.5 178.4l-.3-.1M183.5 178.5h.1M183.6 178.8h.1M184 174.9h-.8M184.2 174.9h-2.1M184.2 179.3h-2.1M184.4 174.9h-1.2M184.4 175.1l-.2-.2M184.4 174.9v.4"/>
<path d="M184.4 175.1h-2.4M184.4 179.2h-2.4M184.8 174.9h-6.7M185.3 173.3h-1.3M185.8 174.9l.1-.1M185.9 174.8v-1.3M185.9 174.8h-7.6M185.9 173.5h-7.6M185.9 173.5l-.1-.2M186.1 174.9l.1-.1M186.1 174.9l.2-.1M186.1 173.3l.1 .2"/>
<path d="M186.1 173.3l.2 .2M186.2 174.9h-.1M186.2 173.3h-.1M186.2 174.9l.2-.1M186.2 173.3l.2 .2M186.2 174.8h-.3M186.2 174.8h.1M186.2 173.5h-.3M186.2 174.8v-1.3M186.2 173.5h.1M186.3 174.8v-1.3M186.4 174.8h-.1"/>
<path d="M186.4 174.8v-1.3M186.4 173.5h-.1M198.7 171.9h2.7M198.7 161.9h2.7M198.7 171.9h1.3M198.7 161.9h1.3M198.7 162.5h1.3M198.7 171.3h1.3M198.7 171.9v-.6M198.7 162.5v-.6M200 171.9h1.4M200 161.9h1.4"/>
<path d="M200 162.5h1.4M200 171.3h1.4M201.4 171.9h-2.7M201.4 161.9h-2.7M201.4 162.5h-2.7M201.4 171.3h-2.7M201.4 171.9v-.6M201.4 162.5v-.6M208 163.1v7.6M208 170.7v1.2M208 161.9v1.2M208 162.5v.6"/>
<path d="M208 163.1v-.6M208 171.3v-.6M208 170.7v.6"/>
<circle cx="97.4" cy="63.1" r="1.33"/>
<circle cx="113" cy="80" r="1.61"/>
<circle cx="113" cy="80" r="1.21"/>
<circle cx="113" cy="80" r="1.05"/>
<circle cx="97.4" cy="94" r="9.5"/>
<circle cx="97.4" cy="94" r="7.9"/>
<circle cx="97.4" cy="94" r="8.9"/>
<circle cx="97.4" cy="124.9" r="1.33"/>
</g>
<g fill="none" stroke="#6a7180" stroke-width=".22" stroke-dasharray="4.2 .5 0 .5">
<path d="M93.6 55.1v33.8M93.6 55.1v33.2M101.2 55.1v33.8M101.2 55.1v33.2M95.8 63.1h3.3M97.4 64.7v-3.3M111.5 80h3M88 94h19.3M88 94h20.6M88 94h21.3M93.6 99.6v33.3M93.6 99.1v33.8"/>
<path d="M93.6 83.4v2M93.6 83.2v2.3M101.2 99.6v33.3M101.2 99.1v33.8M101.2 83.4v2M101.2 83.2v2.3M113 81.5v-3M93.6 102.6v1.9M93.6 102.4v2.3M97.4 105.8v-23.7M97.4 105.1v-22.2M97.4 103.8v-19.7"/>
<path d="M101.2 102.6v1.9M101.2 102.4v2.3M95.8 124.9h3.3M97.4 126.5v-3.3M92.1 170.7h3M92.1 163.1h3M92.9 170.7h1.5M92.9 163.1h1.5M93.6 172.2v-3M93.6 171.5v-1.5M93.6 164.6v-3M93.6 163.9v-1.5"/>
<path d="M97.4 178.6v-19.7M97.4 178.3v-19.4M97.4 176.2v-6.4M97.4 176v-6M97.4 175.2v-5.8M97.4 175.2v-16.3M97.4 174.3v-14.8M97.4 172.4v-1.5M97.4 164.4v-5.5M97.4 163v-1.5M99.7 170.7h3M99.7 163.1h3"/>
<path d="M100.5 170.7h1.5M100.5 163.1h1.5M101.2 172.2v-3M101.2 171.5v-1.5M101.2 164.6v-3M101.2 163.9v-1.5M113 179.3v-4.8M113 174.5v1.2M138.3 172.4v-1.5M138.3 163v-1.5M160.6 170.7h-2M160.6 163.1h-2"/>
<path d="M160.7 170.7h-2.3M160.7 163.1h-2.3M163.5 170.7h-33.2M163.5 163.1h-33.2M164.1 170.7h-33.8M164.1 163.1h-33.8M169.2 178.6v-19.7M169.2 178.3v-19.4M169.2 176.2v-6.4M169.2 176v-6M169.2 175.2v-5.8M169.2 175.2v-16.3"/>
<path d="M169.2 174.3v-14.8M169.2 164.4v-5.5M179.7 170.7h-1.9M179.7 163.1h-1.9M179.9 170.7h-2.3M179.9 163.1h-2.3M183.2 179.3v-4.8M183.2 174.5v1.2M200 172.4v-1.5M200 163v-1.5M208 170.7h-33.7M208 170.7h-33.2"/>
<path d="M208 163.1h-33.7M208 163.1h-33.2"/>
</g>
<path d="M88 46.3v7.6M88 48.1h28.2M116.2 46.3v7.6" fill="none" stroke="#111827" stroke-width=".22"/>
<path d="M88 48.1l2.6-.5v.9zM113.6 47.6v.9l2.6-.4z" fill="#111827"/>
<path d="M79.2 55.1h7.6M81 55.1v77.7M79.2 132.8h7.6" fill="none" stroke="#111827" stroke-width=".22"/>
<path d="M81 55.1l-.5 2.6h.9zM80.5 130.2h.9l-.4 2.6z" fill="#111827"/>
<path d="M79.2 158.9h7.6M81 158.9v20.4M79.2 179.3h7.6" fill="none" stroke="#111827" stroke-width=".22"/>
<path d="M81 158.9l-.5 2.6h.9zM80.5 176.7h.9l-.4 2.6z" fill="#111827"/>
<path d="M276 112h140v31h-140z" fill="#fff" stroke="#111827" stroke-width=".35"/>
<path d="M273.8 10h148v10.4h-148z" fill="#fff" stroke="#111827" stroke-width=".5"/>
<path d="M273.8 10h148v5.2h-148z" fill="#f3f4f6" stroke="#111827" stroke-width=".5"/>
<path d="M273.8 15.2h148" fill="none" stroke="#9ca3af" stroke-width=".3"/>
<path d="M231.8 213.4h190v56h-190z" fill="#fff" stroke="#111827" stroke-width=".7" stroke-linecap="butt"/>
<path d="M231.8 213.4h3v56h-3z" fill="#0f766e"/>
<path d="M231.8 227.4h190M231.8 239.4h190M264.8 239.4v12M289.8 239.4v12M314.8 227.4v12M324.8 239.4v12M339.8 227.4v12M364.8 239.4v12M369.8 227.4v12M231.8 251.4h190M231.8 260.4h190" fill="none" stroke="#9ca3af" stroke-width=".3"/>
<g fill="none" stroke="#111827" stroke-width=".3">
<path d="M302.8 244.4l6-1.5v8l-6-1.5z"/>
<circle cx="314.8" cy="246.9" r="4"/>
<circle cx="314.8" cy="246.9" r="2.3"/>
</g>
<path d="M300.8 246.9h19.5" fill="none" stroke="#111827" stroke-width=".22" stroke-dasharray="3 1 .6 1" stroke-linecap="butt"/>
<text font-size="4.4" fill="#111827" x="237.8" y="224.4">Lever head: making sketch</text>
<g font-size="3.4" fill="#111827">
<text x="236.8" y="235.6">HPL-DWG-107</text>
<text x="316.8" y="235.6">P1</text>
<text x="341.8" y="235.6">1 of 1</text>
<text x="371.8" y="235.6">ANSI B</text>
</g>
<text font-size="3.2" fill="#b45309" x="16" y="19">BUILD PLAN SKETCH, PLAN NOT YET BUILT</text>
<text font-size="3.2" fill="#111827" x="90" y="19">HeapLine · github.com/BoujeeEnjinia1701/heapline</text>
<g font-size="3" fill="#111827">
<text x="236.8" y="247.2">1:5</text>
<text x="266.8" y="247.2">mm</text>
<text x="326.8" y="247.2">2026-10-03</text>
<text x="366.8" y="247.2">Amish Chadha</text>
</g>
<g font-size="2.8" fill="#111827">
<text x="335.3" y="106">WHERE IT GOES</text>
<text x="95.4" y="138.9">TOP VIEW</text>
<text x="93.5" y="185.4">FRONT VIEW</text>
<text x="160.8" y="185.4">RIGHT VIEW</text>
</g>
<g font-size="2.6" fill="#111827">
<text x="279" y="122">Sleeve 88.9 x 5.0 x 80</text>
<text x="279" y="126.6">Two sockets 50 x 50 x 3 x 150, opposite, welded to the sleeve</text>
<text x="279" y="131.2">13 mm pin hole down through each socket, 154 from the axis</text>
<text x="279" y="135.8">Pawl bracket 8 mm under the sleeve's foot; 12 mm pawl pin hanging down</text>
<text x="279" y="140.4">Check: the sleeve slides on a 60.3 tube with its bush; sockets in line</text>
<text x="236.8" y="258.8">88.9 x 5.0 tube; 50 x 50 x 3 SHS; 8 mm plate; 12 mm bar</text>
</g>
<g font-size="2.5" fill="#111827">
<text x="99.8" y="47.1">141</text>
<text x="80" y="96.2" transform="rotate(-90 80 96.2)">389</text>
<text x="80" y="171.4" transform="rotate(-90 80 171.4)">102</text>
</g>
<g font-size="2.3" fill="#111827">
<text x="275.6" y="18.8">P1</text>
<text x="289.6" y="18.8">Making sketch for the prototype build plan</text>
<text x="381.6" y="18.8">2026-10-03</text>
<text x="407.6" y="18.8">AC</text>
</g>
<text font-size="2.3" fill="#0f766e" x="279" y="117">HOW TO MAKE IT AND HOW IT FITS</text>
<g font-size="2.2" fill="#4b5563">
<text x="325.6" y="110">This part in colour, its neighbours in grey</text>
<text x="85" y="142.9">Scale 1:5; looking down (along -Z)</text>
<text x="81.9" y="189.4">Scale 1:5; looking at the front (along +Y)</text>
<text x="146.9" y="189.4">Scale 1:5; looking at the right side (along -X)</text>
</g>
<g font-size="2.2" fill="#0f766e">
<text x="237.8" y="218.4">HEAPLINE</text>
<text x="370.1" y="218.4">github.com/BoujeeEnjinia1701/heapline</text>
</g>
<text font-size="2.1" fill="#4b5563" x="236.8" y="266.2">Licensed CERN-OHL-S-2.0 · Design Molecule Lab · designmolecule.com</text>
<g font-size="2" fill="#111827">
<text x="275.6" y="13.6">REV</text>
<text x="289.6" y="13.6">DESCRIPTION</text>
<text x="381.6" y="13.6">DATE</text>
<text x="407.6" y="13.6">BY</text>
</g>
<text font-size="1.9" fill="#4b5563" x="380.4" y="266.2">Generated from cad/src; do not edit by hand</text>
<g font-size="1.8" fill="#4b5563">
<text x="236.8" y="230.8">DRAWING NO.</text>
<text x="316.8" y="230.8">REV</text>
<text x="341.8" y="230.8">SHEET</text>
<text x="371.8" y="230.8">SIZE</text>
<text x="236.8" y="242.8">SCALE</text>
<text x="266.8" y="242.8">UNITS</text>
<text x="291.8" y="242.8">PROJECTION</text>
<text x="326.8" y="242.8">DATE</text>
<text x="366.8" y="242.8">DRAWN</text>
<text x="236.8" y="254.8">MATERIAL / NOTES</text>
</g>
</svg>
